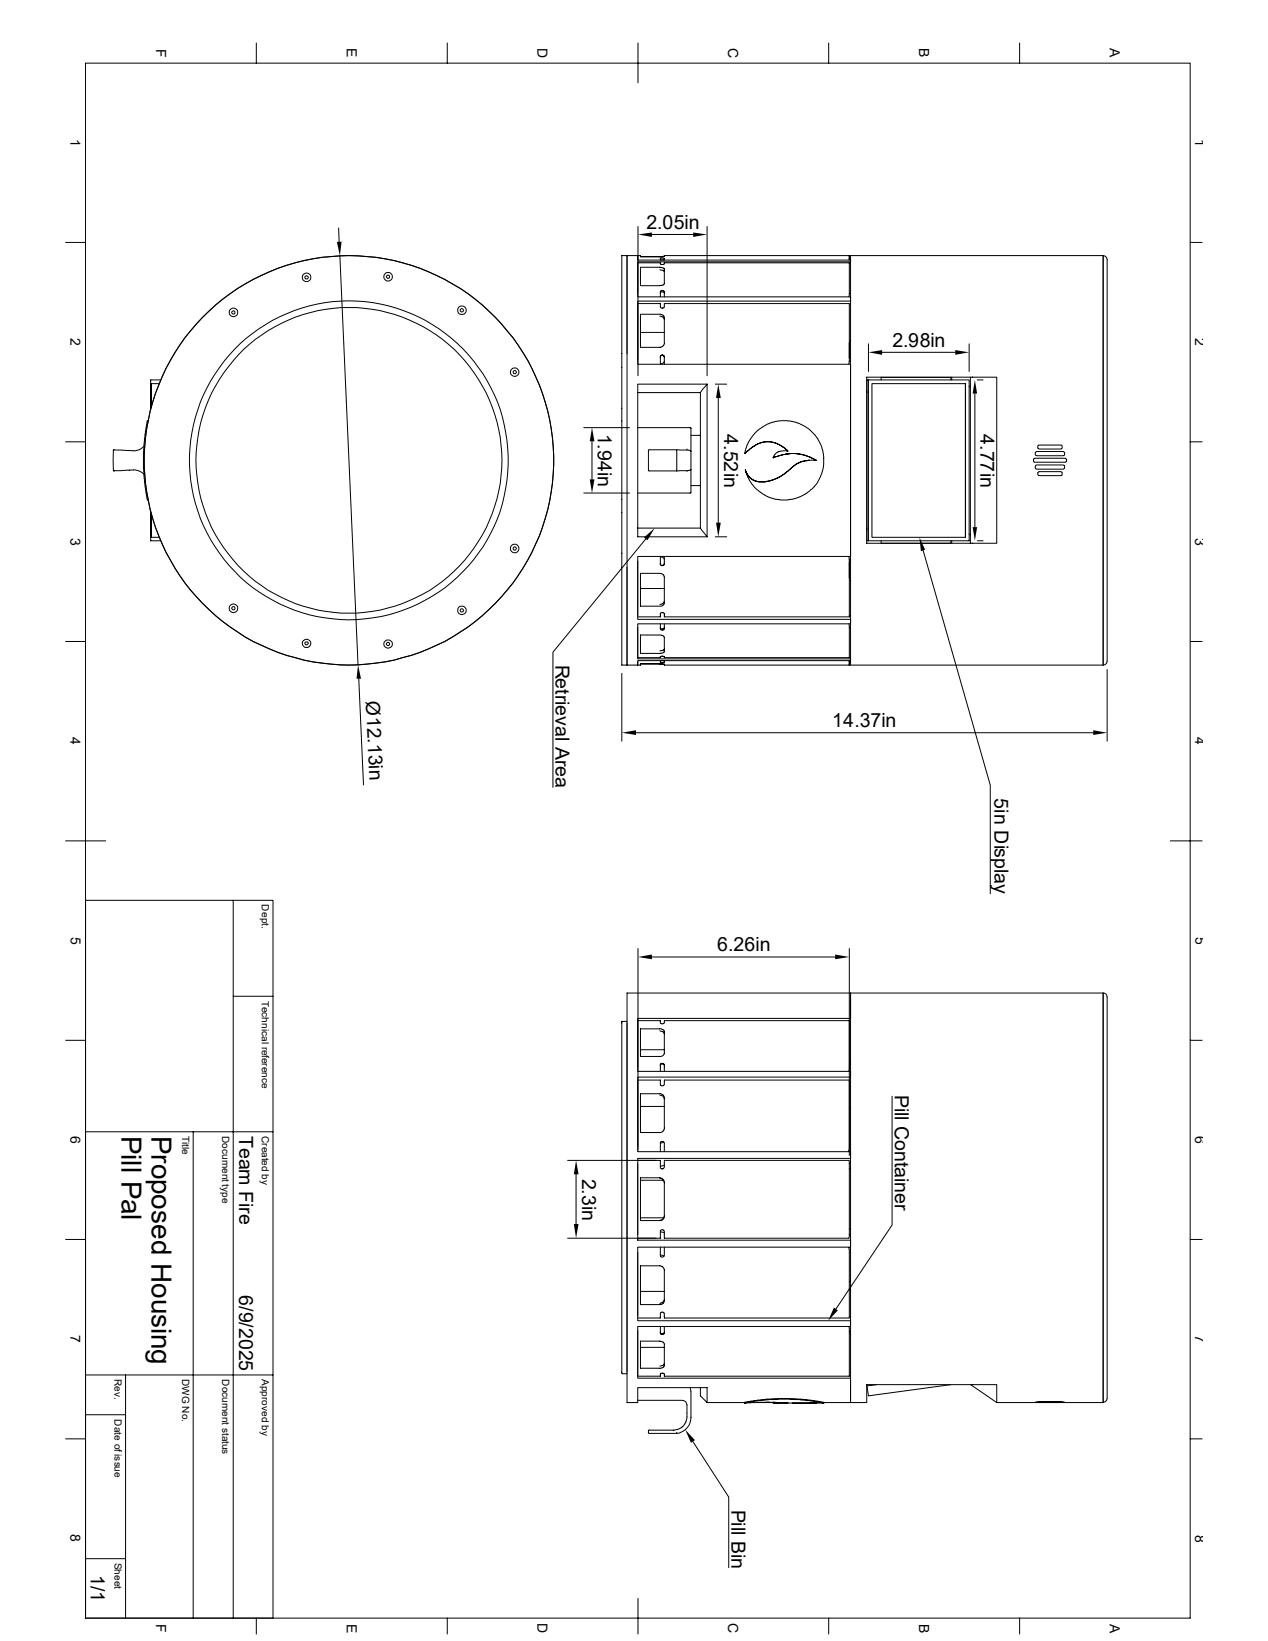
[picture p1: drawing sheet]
<svg xmlns="http://www.w3.org/2000/svg" width="216mm" height="279mm" viewBox="0 0 216 279" stroke-linecap="round" stroke-linejoin="round" font-family="sans-serif">
<g fill="none" stroke="#000" stroke-width=".17">
<path d="M14.6 10.8h188v264.7h-188zM43.6 7.3v3.5M76.2 7.3v3.5M108.6 7.3v6.8M141.1 7.3v3.5M173.6 7.3v3.5M57.7 38.8v2.4M108.6 38.6v25.4M111 39.9h7M120.4 38.6v25.4M11.2 41.3h3.4M57.9 43.6l3.1 69.6"/>
<path d="M108.6 44.1v-.6v.8h36.2v.3h-36.2v5.9h36.2v.8h-36.2v10.7h36.2v32.7h-36.2v10.8h36.2v.7h-36.2v6h36.2v.3h-36.2v.7v-.6M108.6 44.8v5.2M108.6 44.7h3.8v.3h.2h.5v-.3h31.5v5.8M108.6 51.7h3.8v.5a.35 .35 0 0 0 .4 .3 .35 .35 0 0 0 .3-.3v-.5h31.5l-.1 10.3M108.6 51.9v9.3M109.1 45.5h3.4l.5 .2v2.8l-.6 .1h-3.3zM109.1 53.5h3.4l.5 .3 .1 4.8-.2 .4-.5 .1h-3.3zM109.1 56.6h4M112.4 53.8l.5 .2 .2 .4M112.4 45.9l.5 .1 .2 .2M112.4 44.3l.1-.4 .6 .1v.3M112.4 50.5v-.9l.3-.2 .4 .2v.9"/>
<path d="M112.4 49.9l.1-.2h.5l.1 .2M112.5 44.3h.5M113.1 43.6l-4 .1M144.6 43.5h-31.5v.2h-.2h-3.8v-.2h-3.2v69.7h3.2v-.2h3.3l.7 .1v.1h31.5M144.8 57.8l-.2 .6v2.6M144.8 44.2h-.2v-.7v.8M147.9 58.5v4.7M150.2 60h12.4M165 58.5v4.7M187.8 43.5a.82 .82 0 0 1 .7 1.2v66.5a2.55 2.55 0 0 1-.2 1.8l-.5 .2M187.8 43.5h-43v69.7h43M187.8 43.5v69.7"/>
<path d="M202.6 41.3h2.1M11.2 75.2h3.4M24.5 76a2.81 2.81 0 0 1-2.6 .7l-2.6-.1v1.8v1.7h2.6a2.78 2.78 0 0 1 2.6 .7M25.2 71.6l-.2 .2-.3 2.2-.3 3v2.8l.2 2.3 .4 2.8 .2 .2M27.1 65.3h-1.4v4.1M27.3 64.7h-1.6v5M99.4 72.8h7.8M100.8 75.1v6.5M106.8 60.2v-16.7v69.7v-16.6M108.6 72.8h9l.1 .1-.1 3.9M108.6 66.8h10.7M112.4 62l.1-1.3a.32 .32 0 0 1 .3-.2 .32 .32 0 0 1 .3 .2v1.3"/>
<path d="M112.4 60.8v-.1a.37 .37 0 0 1 .4-.2 .37 .37 0 0 1 .4 .3h-.1M113.1 61.5l-.1 .2-.6 .3M115.2 76.6v3.6M117 76.5v.1M117.6 79.9v4h-9M117.6 76.8v3.1M117.6 76.8v-.1l-.4-.1h-6.8v3.5l4.8 .1M117.6 79.9v.2h-.4l-2 .1M117.6 74.1h1.7M119.3 66.8v23.1h-10.7M120.4 65.4h-11.8v26h11.8M120.4 65.4v26"/>
<path d="M120.4 65.4l-1.1 1.4M121.8 65.4h1.9M122.3 67.8v21.2M126.8 77.2l.6-1.8 .8-1.3 .8-.9 1.4-.9 1-.4 1.1-.2 1.5-.1 1.3 .2 .8 .3 .9 .5 1 .7 1.2 1.3 .8 1.6 .3 1.4-.2 2.3-.4 1.3-.6 1.1-.8 .9-1.4 1-1.9 .8-.9 .1-2.1-.1-1.8-.7-1.1-.7-1-1-.8-1.4-.4-1.2M126.8 77.2h.1M131.7 77.9l2.1-.6 1.7-.1 1.4 .3 2.1 .9h-1.3l-1.3 .2-1 .5-1.6 1.4-1.3 .9-2.2 .6h-1.1l-.9-.2-1-.9-.4-.9M131.7 77.9h.1M134.2 76.8l-.7-.6-1.2-.7-1-.3h-1.1l-1.5 .6-1.9 1.4M134.2 76.8l-.5-.4-1.4-.9-1-.3h-.8l-.9 .2-.8 .3-2 1.5M134.2 76.8l-1.6 .1-.7 .5-.2 .5M137.8 78.4l-1.1 .1-.7 .3-.5 .3-1.7 1.4-1.2 .8-.7 .3-1.7 .4h-1l-1-.3-.7-.6-.6-1.1M144.6 61.5h.2"/>
<path d="M147.6 64.2h22.1v28.3h-22.1zM147.6 66.8h.1M147.6 66.5v.1M147.9 64.7h17.1v27.4h-17.4v-27.4h.3v27.4M150 64.2v.5M150 64.3h11.9M161.9 64.2v.5M162.1 64.2v.5M164.4 65.3h-15.9v26.2h15.9v-26.2v26.2M165.2 65.7l-.2 .2M165.2 64.2v28.3M165.6 64.2h.1"/>
<path d="M166 67v22.7M166.4 64.7h1M176 78.1l5.4-.1 .2 .2v.3l-.2 .2h-5.3l-.1-.2zM176.4 77l4.7-.1 .2 .1v.5l-.3 .1h-4.5l-.2-.2zM176.4 79.2h4.6l.3 .1v.4l-.2 .2h-4.6l-.2-.2v-.4zM176.7 75.9l4-.1 .1 .1v.4l-.1 .2h-3.8l-.2-.2zM202.6 75.2h2.1M25.7 87.1v5h1.6M25.7 87.4v4.1h1.4M99.4 83.9h7.8M108.6 95.5v9.4M109.1 97.6h3.3l.6 .4 .1 4.8-.2 .2-.3 .2h-3.5z"/>
<path d="M109.9 91.8l-15.8 19.2v23.1M112.4 94.7l.1 1.3a.32 .32 0 0 0 .3 .3 .32 .32 0 0 0 .3-.3v-1.3M112.4 94.8l.6 .2 .1 .2M112.4 95.9a.34 .34 0 0 0 .4 .4 .34 .34 0 0 0 .3-.4M117 80.1v.2M117.6 82.7h1.7M119.3 89.9l1.1 1.5M121.8 91.4h1.9M126.9 80h.1M144.5 94.7l.2 10.3h-31.6l.1-.5a.41 .41 0 0 0-.8 0v.5h-3.8M144.6 95.8v2.5l.2 .7M144.6 95.2h.2"/>
<path d="M147.6 90.1v.2M147.7 89.9l-.1 .1M150 92.1v.4h11.9v-.4M157.2 93.7l11.4 40v18.5M162.1 92.1v.4M165 90.9l.2 .2M165.6 92.5h.1M166.4 92.1h1M176.8 80.3h3.8a.35 .35 0 0 1 .3 .3 .35 .35 0 0 1-.3 .4h-3.6a.37 .37 0 0 1-.3-.3 .37 .37 0 0 1 .1-.4zM11.2 109.2h3.4M61.1 115.6l.8 18M105.9 114.6v11.6"/>
<path d="M108.6 106.8v5.2h3.9M109.1 113.1l4 .1M109.1 108.1l3.8 .1 .2 .3v2.5l-.6 .3h-3.4zM109.1 100.2h4M112.4 112.5l.1 .3h.6v-.3M112.4 112v-.2l.2-.1 .6 .1-.1 .2h31.6M112.4 106.2v.9a.37 .37 0 0 0 .4 .2 .37 .37 0 0 0 .3-.2v-.9M112.4 106.9l.2 .2h.3l.2-.2M112.5 112.5h.5M113.1 110.5l-.2 .2-.5 .1M113.1 102.4l-.2 .4-.5 .1M144.6 112.5v.7v-.6"/>
<path d="M144.6 106.2v5.8M144.6 112.6h.2M188.5 114v12.2M202.6 109.2h2.1M108.3 124.8h77.8M11.2 143.2h6.8M14.6 153.3h31.9v122.2M39.7 153.3v122.2M199.3 143.2h5.4M11.2 177.1h3.4M39.7 169.6h6.8M106.8 173.9h-.9v60h.9"/>
<path d="M106.8 174.2v59.4M108.6 173.4h36.2v-4.3v69.7v-4.1h-36.2v-8.9h36.2v-.9h-36.2v-12.6h36.2v-1.1h-36.2v-14h36.2v-1.1h-36.2v-12.7h36.2v-1h-36.2zM108.6 173.9v7.8M108.6 173.8h3.8v.3a.38 .38 0 0 0 .4 .2 .38 .38 0 0 0 .3-.2v-.3h31.6l-.1 8.6M108.6 161.5v34.3M109.1 175.2h3.5l.5 .3v4a.74 .74 0 0 1-.7 .4h-3.3zM109.1 178.7h4M111 162.9h31.2M112.4 175.5l.5 .2 .2 .3M144.6 161.5v35.2M187.8 169.1h-81v69.7h1.8v-2.5h11.8v2.5M187.8 169.1a.8 .8 0 0 1 .7 1.1v67a1.25 1.25 0 0 1-.5 1.5l-.2 .1"/>
<path d="M187.8 169.1v69.7h-18.1M202.6 177.1h2.1M14.6 192.7h31.9M32.9 192.7v82.8M96.6 197.6h15.8v1.2a.34 .34 0 0 0 .4 .3 .34 .34 0 0 0 .3-.4v-1.1h31.5v13v.2h-31.5v-1.2a.33 .33 0 0 0-.4-.2 .33 .33 0 0 0-.3 .3v1.1h-15.8M98.1 199.9v8.5M108.6 184.1v11.1M108.6 183.9h3.8v.7a.34 .34 0 0 0 .4 .3 .34 .34 0 0 0 .3-.3v-.7h31.5v11.6l-.1 .6M108.6 198.1v12.1M109.1 186.2h3.4l.5 .4 .2 .3-.1 5.3-.2 .5-.4 .1h-3.4zM109.1 188.4h4M112.4 186.5a.73 .73 0 0 1 .7 .7"/>
<path d="M112.4 182.4v-1.1a.35 .35 0 0 1 .4-.2 .35 .35 0 0 1 .3 .2v1.1M112.4 181.4a.35 .35 0 0 1 .4-.3 .35 .35 0 0 1 .3 .3M112.4 196.1v-1.5a.34 .34 0 0 1 .4-.2 .34 .34 0 0 1 .3 .2v1.5M113 194.5l-.6 .1M113.1 198.4l-.7 .1M144.8 188.3l-.2 .5M144.8 180.7l-.2 .7M144.8 198.8l-.2 .2M151.9 186.6v22l-9.6 14.3M11.2 211h3.4M108.6 213.2v10.9M109.1 215.5h3.3l.4 .1 .2 .3 .1 5.7-.2 .3-.2 .2h-3.6z"/>
<path d="M109.1 207.3h3.9M109.1 201h3.9M109.1 219.9h4M112.4 200.6l.5 .3 .2 .5M112.4 209.8l.7 .1M112.4 212.3v1.4a.34 .34 0 0 0 .4 .3 .34 .34 0 0 0 .3-.3v-1.4M112.4 213.7l.7 .2M113.1 201.4a.87 .87 0 0 0-.7-.9h-3.3v7.3h3.3M113.1 201.4v5.8l-.2 .3a.48 .48 0 0 1-.5 .3M113.1 207a.87 .87 0 0 1-.7 .8M144.5 212.4l.1 .3v11.7h-31.5l-.1-.8a.31 .31 0 0 0-.3-.2 .31 .31 0 0 0-.3 .3v.7h-3.8M144.6 218.2h.2"/>
<path d="M144.6 209.2l.2 .2M144.6 219.3l.2 .5M202.6 211h2.1M14.6 234.1h31.9M21.4 234.1v41.4M108.6 226.5v7.7M108.6 238.4h7.6M109.1 228.3h3.3l.5 .2 .2 .3-.1 3.9-.5 .3h-3.4zM109.1 229.4h4M112.4 225.8v1.1a.38 .38 0 0 0 .4 .3 .38 .38 0 0 0 .4-.3l-.1-1.1M112.4 226.8l.1 .1a.34 .34 0 0 0 .3 .2 .34 .34 0 0 0 .3-.3M113.1 221.2l-.2 .5-.5 .2"/>
<path d="M113.1 232.2l-.2 .3-.5 .1M116.2 238.5h.2a.75 .75 0 0 1 .6 .7M117 239.2l-.1 2.5-.2 .7-.7 .7-1.2 .4h-4.4l.1 .6h4.7M117.5 236.3l.1 .6v4.4M119.3 236.3v1.4l1.1 1.1M120.4 238.8h6.4M126.8 238.9l2.4-.4 3.3-.3 3.6 .1 4.2 .6M126.8 238.9l3.7-.2 3.7 .1-2.5 .1M129.1 238.8h2.6M131.7 238.9h7.3h-4.1M131.9 238.8h-.2v.1M140.3 238.8l-1.1-.3-2.8-.3-3.8-.1-3.6 .3-2.1 .3-.1 .2"/>
<path d="M140.3 238.8l-2.5 .1M144.6 225.8v8.5h-31.5v-.4l-.1-.1h-.5l-.1 .5h-3.8M144.6 226.6l.2 .7M148.3 235.8v.1M149.3 235.8l-1.7 .2 .3 1.7 14-1.9M165.3 235.8h.1M165.4 235.8l4.3 3M165.6 235.8h.1M169.7 238.8v-3h-22.1v3h-7.3M176.3 238.8h5zM176.7 238.7h4.1zM11.2 245h3.4"/>
<path d="M14.6 240.9h6.8M115.2 243.9v.2M117.6 241.3a2.78 2.78 0 0 1-2.4 2.8M117.6 241.3h.1M118 245.4l6.1 9.5v12M202.6 245h2.1M14.6 265.4h6.8M43.6 275.5v2.7M76.2 275.5v2.7M108.6 272.2v6M141.1 275.5v2.7M173.6 275.5v2.7"/>
<circle cx="39.8" cy="53.2" r=".26"/>
<circle cx="39.8" cy="53.2" r=".74"/>
<circle cx="52.2" cy="47.2" r=".74"/>
<circle cx="52.2" cy="47.2" r=".28"/>
<circle cx="66.1" cy="47.1" r=".28"/>
<circle cx="66.1" cy="47.1" r=".73"/>
<circle cx="78.6" cy="52.8" r=".29"/>
<circle cx="78.6" cy="52.8" r=".74"/>
<circle cx="59.4" cy="78.4" r="27.2"/>
<circle cx="59.4" cy="78.4" r="26"/>
<circle cx="59.4" cy="78.4" r="34.9"/>
<circle cx="87.6" cy="63.4" r=".73"/>
<circle cx="87.7" cy="63.3" r=".28"/>
<circle cx="87.6" cy="93.4" r=".73"/>
<circle cx="87.6" cy="93.4" r=".29"/>
<circle cx="39.7" cy="103.6" r=".28"/>
<circle cx="39.8" cy="103.6" r=".74"/>
<circle cx="52.2" cy="109.5" r=".29"/>
<circle cx="52.2" cy="109.5" r=".71"/>
<circle cx="66.1" cy="109.6" r=".26"/>
<circle cx="66.1" cy="109.6" r=".72"/>
<circle cx="78.6" cy="103.9" r=".29"/>
<circle cx="78.6" cy="103.9" r=".74"/>
</g>
<g fill="#000">
<path d="M108.6 39.9l2.4-.3v.7zM118 39.6l2.4 .3-2.4 .4zM57.4 41.2l.8-.1-.3 2.5zM147.9 60l2.3-.4v.8zM162.6 59.6l2.4 .4-2.4 .4zM100.8 72.8l.4 2.3h-.8zM122.3 65.4l.4 2.4h-.8zM166 64.7l.4 2.3h-.8zM100.4 81.6h.8l-.4 2.3zM109.6 91.5l1.9-1.6-1.3 2.1zM121.9 89h.8l-.4 2.4zM156.5 91.5l1 2.1-.7 .3z"/>
<path d="M165.6 89.7h.8l-.4 2.4zM61 113.2l.5 2.4h-.8zM105.9 124.8l2.4-.5v.8zM186.1 124.3l2.4 .5-2.4 .3zM108.6 162.9l2.4-.4v.8zM142.2 162.5l2.4 .4-2.4 .4zM98.1 197.6l.4 2.3h-.8zM97.7 208.4h.8l-.4 2.4zM142 222.6l.7 .5-1.7 1.8zM116.7 243.4l1.6 1.8-.7 .5z"/>
</g>
<g font-size="4.7">
<text x="20.7" y="193.4" transform="rotate(90 20.7 193.4)">Pill Pal</text>
<text x="25.8" y="193.4" transform="rotate(90 25.8 193.4)">Proposed Housing</text>
</g>
<g font-size="3.3">
<text x="110.1" y="39">2.05in</text>
<text x="152" y="59">2.98in</text>
<text x="101.8" y="73.8" transform="rotate(90 101.8 73.8)">1.94in</text>
<text x="123.3" y="74" transform="rotate(90 123.3 74)">4.52in</text>
<text x="166.9" y="74" transform="rotate(90 166.9 74)">4.77in</text>
<text x="94.6" y="113.2" transform="rotate(90 94.6 113.2)">Retrieval Area</text>
<text x="62.3" y="119.4" transform="rotate(87 62.3 119.4)">Ø12.13in</text>
<text x="141.7" y="123.7">14.37in</text>
<text x="169.3" y="135.9" transform="rotate(90 169.3 135.9)">5in Display</text>
<text x="122.1" y="161.9">6.26in</text>
<text x="152.4" y="186.4" transform="rotate(90 152.4 186.4)">Pill Container</text>
<text x="40.7" y="193.4" transform="rotate(90 40.7 193.4)">Team Fire</text>
<text x="99.1" y="200.7" transform="rotate(90 99.1 200.7)">2.3in</text>
<text x="40.7" y="220.5" transform="rotate(90 40.7 220.5)">6/9/2025</text>
<text x="124.5" y="257" transform="rotate(90 124.5 257)">Pill Bin</text>
<text x="15.5" y="268.1" transform="rotate(90 15.5 268.1)">1/1</text>
</g>
<g font-size="2.4">
<text x="26.6" y="8.3" transform="rotate(90 26.6 8.3)">F</text>
<text x="59.1" y="8.3" transform="rotate(90 59.1 8.3)">E</text>
<text x="91.5" y="8.2" transform="rotate(90 91.5 8.2)">D</text>
<text x="124" y="8.2" transform="rotate(90 124 8.2)">C</text>
<text x="156.5" y="8.3" transform="rotate(90 156.5 8.3)">B</text>
<text x="189" y="8.3" transform="rotate(90 189 8.3)">A</text>
<text x="12" y="23.7" transform="rotate(90 12 23.7)">1</text>
<text x="203.5" y="23.7" transform="rotate(90 203.5 23.7)">1</text>
<text x="12" y="57.6" transform="rotate(90 12 57.6)">2</text>
<text x="203.5" y="57.6" transform="rotate(90 203.5 57.6)">2</text>
<text x="12" y="91.5" transform="rotate(90 12 91.5)">3</text>
<text x="203.5" y="91.6" transform="rotate(90 203.5 91.6)">3</text>
<text x="12" y="125.5" transform="rotate(90 12 125.5)">4</text>
<text x="203.5" y="125.5" transform="rotate(90 203.5 125.5)">4</text>
<text x="12.1" y="159.5" transform="rotate(90 12.1 159.5)">5</text>
<text x="203.5" y="159.5" transform="rotate(90 203.5 159.5)">5</text>
<text x="12" y="193.4" transform="rotate(90 12 193.4)">6</text>
<text x="203.5" y="193.4" transform="rotate(90 203.5 193.4)">6</text>
<text x="12" y="227.4" transform="rotate(90 12 227.4)">7</text>
<text x="203.5" y="227.4" transform="rotate(90 203.5 227.4)">7</text>
<text x="12" y="261.2" transform="rotate(90 12 261.2)">8</text>
<text x="203.5" y="261.3" transform="rotate(90 203.5 261.3)">8</text>
<text x="26.6" y="276.5" transform="rotate(90 26.6 276.5)">F</text>
<text x="59.1" y="276.4" transform="rotate(90 59.1 276.4)">E</text>
<text x="91.5" y="276.4" transform="rotate(90 91.5 276.4)">D</text>
<text x="124" y="276.4" transform="rotate(90 124 276.4)">C</text>
<text x="156.5" y="276.4" transform="rotate(90 156.5 276.4)">B</text>
<text x="189" y="276.4" transform="rotate(90 189 276.4)">A</text>
</g>
<g font-size="1.7">
<text x="44.6" y="154" transform="rotate(90 44.6 154)">Dept.</text>
<text x="44.6" y="170.4" transform="rotate(90 44.6 170.4)">Technical reference</text>
<text x="31" y="193.4" transform="rotate(90 31 193.4)">Title</text>
<text x="37.8" y="193.4" transform="rotate(90 37.8 193.4)">Document type</text>
<text x="44.6" y="193.4" transform="rotate(90 44.6 193.4)">Created by</text>
<text x="19.5" y="234.8" transform="rotate(90 19.5 234.8)">Rev.</text>
<text x="31" y="234.8" transform="rotate(90 31 234.8)">DWG No.</text>
<text x="37.8" y="234.8" transform="rotate(90 37.8 234.8)">Document status</text>
<text x="44.6" y="234.9" transform="rotate(90 44.6 234.9)">Approved by</text>
<text x="19.5" y="241.7" transform="rotate(90 19.5 241.7)">Date of issue</text>
<text x="19.5" y="266.1" transform="rotate(90 19.5 266.1)">Sheet</text>
</g>
</svg>
